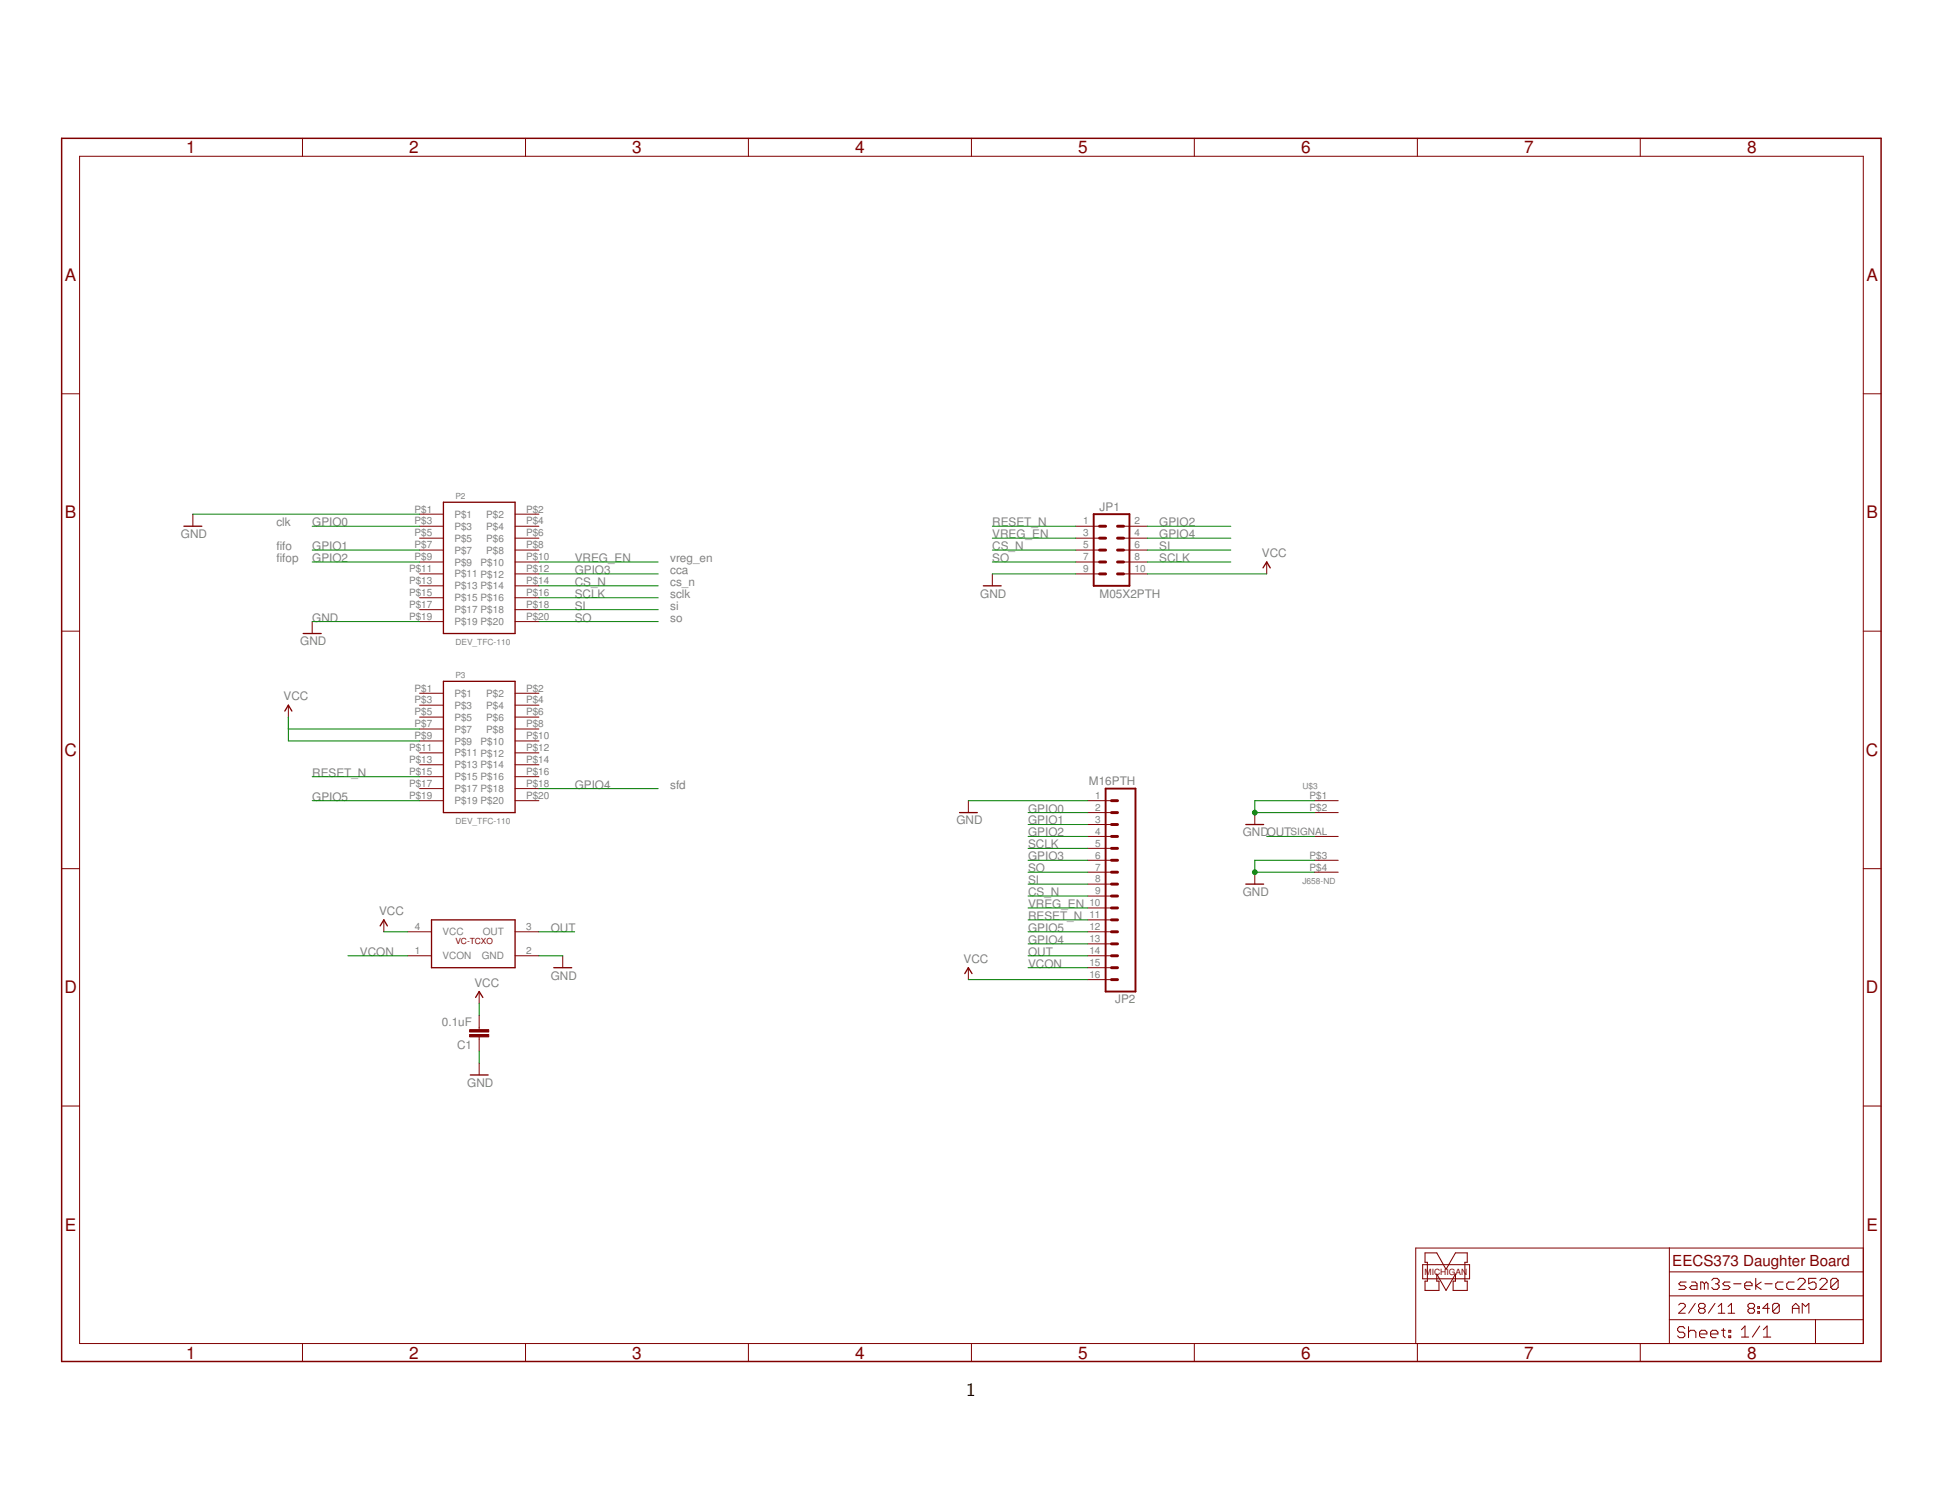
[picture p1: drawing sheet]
<svg xmlns="http://www.w3.org/2000/svg" width="279mm" height="216mm" viewBox="0 0 279 216" stroke-linecap="round" stroke-linejoin="round" font-family="sans-serif">
<g fill="none" stroke="#800000" stroke-width=".15">
<path d="M204.7 181.9h6.7v2h-6.7zM205 180.2h1.7l1.3 2.4 1.4-2.4h1.7v1.4h-.3v2.7h.3v1.3h-2v-1.3h.3v-1l-1.4 2.3-1.3-2.3v1h.3v1.3h-2v-1.3h.4v-2.7h-.4zM242.4 191.1l-.3-.3h-.5l-.2 .3v.2l.2 .3h.5l.3 .3v.3l-.3 .2h-.5l-.2-.2M242.6 184.4h-.8l-.3 .3 .3 .2h.5l.3 .3-.3 .3h-.8M242.9 191.6l.3-.3h.5l.3 .3v.8M242.9 190.8v1.6M243.4 184.4h.5l.3 .3v.8h-.8l-.3-.3 .3-.3h.8M244.5 191.9h1.1v-.3l-.3-.3h-.5l-.3 .3v.6l.3 .2h.5M245.2 184.7l-.2-.3h-.3v1.1M245.2 184.7v.8M245.2 184.7l.3-.3 .2 .3v.8M246.1 191.9h1.1v-.3l-.3-.3h-.5l-.3 .3v.6l.3 .2h.5"/>
<path d="M246.3 184.1l.2-.2h.6l.2 .2v.3l-.2 .3M246.8 184.7h.3M247.1 184.7l.2 .2v.3l-.2 .3h-.6l-.2-.3M247.7 191.3h.5M247.9 191.1v1.1l.3 .2M248.7 191.3h.3v.3h-.3zM248.7 192.2h.3v.2h-.3zM248.9 184.4h-.8l-.2 .3 .2 .2h.5l.3 .3-.3 .3h-.7M249.4 184.7h1.1M250.5 191.3l.6-.6v1.6M250.5 192.3h1.1M251 184.9h1.1v-.2l-.3-.3h-.5l-.3 .3v.5l.3 .3h.5"/>
<path d="M252.6 183.9v1.6M253.2 190.7l-1.1 1.6M253.4 184.4l-.8 .5 .8 .6M253.7 192.3h1.1M253.7 191.3l.5-.6v1.6M253.9 184.7h1.1M256.5 184.4h-.7l-.3 .3v.5l.3 .3h.7M258.1 184.4h-.8l-.2 .3v.5l.2 .3h.8M258.7 184.1l.2-.2h.5l.3 .2v.3l-1 1.1h1M261.3 183.9h-1.1v.8l.6-.3h.2l.3 .3v.5l-.3 .3h-.5l-.3-.3M261.8 184.1l.3-.2h.5l.3 .2v.3l-1.1 1.1h1.1M264.5 184.1v1.1l-.3 .3h-.5l-.3-.3"/>
<path d="M264.5 184.1l-.3-.2h-.5l-.3 .2v1.1M264.5 184.1l-1.1 1.1"/>
</g>
<g fill="none" stroke="#800000" stroke-width=".19">
<path d="M26.5 75.7h2.5M63.8 72.2h10.3v18.9h-10.3zM43.6 91.1h2.6M63.8 98h10.3v18.9h-10.3zM141.5 84.3h2.5M181.7 81.7l.5-.9 .6 .9M41 102.3l.5-.9 .5 .9M138 116.9h2.6M179.2 118.6h2.6M54.7 133.2l.5-.9 .5 .9M62.1 132.3h12v6.9h-12zM79.7 139.2h2.6"/>
<path d="M179.2 127.2h2.6M67.7 154.6h2.5M68.4 143.5l.5-.9 .6 .9M138.8 140l.5-.8 .5 .8"/>
</g>
<g fill="none" stroke="#800000" stroke-width=".14">
<path d="M43.5 19.9v2.6M75.6 19.9v2.6M107.7 19.9v2.6M139.8 19.9v2.6M171.8 19.9v2.6M203.9 19.9v2.6M236 19.9v2.6M11.5 22.5h256.6v170.8h-256.6zM8.9 56.6h2.6M268.1 56.6h2.5M27.7 74v1.7M60.4 74h3.4"/>
<path d="M60.4 75.7h3.4M60.4 77.4h3.4M60.4 79.1h3.4M74.1 74h3.4M74.1 75.7h3.4M74.1 77.4h3.4M74.1 79.1h3.4M154.8 75.7h3.4M154.8 77.4h3.4M154.8 79.1h3.4M161.6 75.7h3.5M161.6 77.4h3.5"/>
<path d="M161.6 79.1h3.5M8.9 90.8h2.6M44.9 89.4v1.7M60.4 80.8h3.4M60.4 82.5h3.4M60.4 84.3h3.4M60.4 86h3.4M60.4 87.7h3.4M60.4 89.4h3.4M60.4 99.7h3.4M74.1 80.8h3.4M74.1 82.5h3.4"/>
<path d="M74.1 84.3h3.4M74.1 86h3.4M74.1 87.7h3.4M74.1 89.4h3.4M74.1 99.7h3.4M142.8 82.5v1.8M154.8 80.8h3.4M154.8 82.5h3.4M161.6 80.8h3.5M161.6 82.5h3.5M182.2 80.8v1.7M268.1 90.8h2.5"/>
<path d="M41.5 101.4v1.7M60.4 101.4h3.4M60.4 103.1h3.4M60.4 104.9h3.4M60.4 106.6h3.4M60.4 108.3h3.4M60.4 110h3.4M60.4 111.7h3.4M60.4 113.4h3.4M60.4 115.2h3.4M74.1 101.4h3.4M74.1 103.1h3.4"/>
<path d="M74.1 104.9h3.4M74.1 106.6h3.4M74.1 108.3h3.4M74.1 110h3.4M74.1 111.7h3.4M74.1 113.4h3.4M74.1 115.2h3.4M139.3 115.2v1.7M156.5 115.2h3.4M156.5 116.9h3.4M156.5 118.6h3.4M180.5 116.9v1.7"/>
<path d="M189.1 115.2h3.4M189.1 116.9h3.4M8.9 124.9h2.6M55.2 132.3v1.7M58.7 137.5h3.4M58.7 134h3.4M74.1 137.5h3.4M74.1 134h3.4M81 137.5v1.7M139.3 139.2v1.7M156.5 137.5h3.4M156.5 134h3.4"/>
<path d="M156.5 120.3h3.4M156.5 122h3.4M156.5 123.7h3.4M156.5 125.5h3.4M156.5 127.2h3.4M156.5 128.9h3.4M156.5 130.6h3.4M156.5 132.3h3.4M156.5 135.8h3.4M156.5 139.2h3.4M180.5 125.5v1.7M189.1 120.3h3.4"/>
<path d="M189.1 123.7h3.4M189.1 125.5h3.4M268.1 124.9h2.5M8.9 159.1h2.6M68.9 142.6v1.7M68.9 146v2.1M68.9 149.1v2.1M68.9 152.9v1.7M156.5 140.9h3.4M268.1 159.1h2.5M240.2 179.5v13.8M268.1 179.5h-64.4v13.8"/>
<path d="M43.5 193.3v2.5M75.6 193.3v2.5M107.7 193.3v2.5M139.8 193.3v2.5M171.8 193.3v2.5M203.9 193.3v2.5M236 193.3v2.5M240.2 189.8h27.9M240.2 186.4h27.9M240.2 182.9h27.9M241.5 187.7l.3-.2h.4l.3 .2v.2l-1 1h1M243.9 187.5l-.9 1.4"/>
<path d="M244.6 188.2l-.2 .2v.3l.2 .2h.5l.2-.2v-.3l-.2-.2M244.6 188.2l-.2-.3v-.2l.2-.2h.5l.2 .2v.2l-.2 .3M244.6 188.2h.5M246.7 187.5l-.9 1.4M247.2 188.9h1M247.2 187.9l.5-.4v1.4M248.6 188.9h1M248.6 187.9l.5-.4v1.4M251.7 188.2l-.2 .2v.3l.2 .2h.5l.2-.2v-.3l-.2-.2M251.7 188.2l-.2-.3v-.2l.2-.2h.5l.2 .2v.2l-.2 .3M251.7 188.2h.5M252.9 188.7h.2v.2h-.2z"/>
<path d="M252.9 187.9h.2v.3h-.2zM254.6 188.2h-1l.7-.7v1.4M256 187.7v1l-.2 .2h-.5l-.3-.2M256 187.7l-.2-.2h-.5l-.3 .2v1M256 187.7l-1 1M257.9 188.2h.9M257.9 188.9v-1l.5-.4 .4 .4v1M259.3 188.9v-1.4l.5 .4 .4-.4v1.4M261.2 189.8v3.5"/>
</g>
<path d="M8.9 19.9h261.7v175.9h-261.7z" fill="none" stroke="#800000" stroke-width=".21"/>
<path d="M157.4 74h5.1v10.3h-5.1zM159.1 113.4h4.3v29.2h-4.3z" fill="none" stroke="#800000" stroke-width=".28"/>
<g fill="none" stroke="#800000" stroke-width=".42">
<path d="M158.2 79.1h.9M158.2 75.7h.9M158.2 77.4h.9M160.8 79.1h.8M160.8 75.7h.8M160.8 77.4h.8M158.2 80.8h.9M158.2 82.5h.9M160.8 80.8h.8M160.8 82.5h.8M159.9 118.6h.9M159.9 116.9h.9"/>
<path d="M159.9 115.2h.9M159.9 122h.9M159.9 120.3h.9M159.9 123.7h.9M159.9 125.5h.9M159.9 127.2h.9M159.9 128.9h.9M159.9 130.6h.9M159.9 132.3h.9M159.9 134h.9M159.9 135.8h.9M159.9 137.5h.9"/>
<path d="M159.9 139.2h.9M159.9 140.9h.9"/>
</g>
<g fill="#800000" stroke="#800000" stroke-width=".14">
<path d="M67.6 148.1h2.7v.3h-2.7z"/>
<path d="M67.6 148.8h2.7v.3h-2.7z"/>
</g>
<g fill="none" stroke="#008000" stroke-width=".14">
<path d="M27.7 74h32.7M44.9 75.7h15.5M44.9 79.1h15.5M142.8 75.7h12M142.8 79.1h12M142.8 77.4h12M165.1 75.7h12M165.1 79.1h12M165.1 77.4h12M44.9 80.8h15.5M44.9 89.4h15.5M77.5 80.8h17.2"/>
<path d="M77.5 82.5h17.2M77.5 89.4h17.2M77.5 87.7h17.2M77.5 86h17.2M77.5 84.3h17.2M142.8 80.8h12M142.8 82.5h12M165.1 80.8h12M165.1 82.5h17.1M41.5 104.9h18.9M41.5 103.1v3.5h18.9M44.9 115.2h15.5"/>
<path d="M44.9 111.7h15.5M77.5 113.4h17.2M147.9 116.9h8.6M147.9 118.6h8.6M147.9 120.3h8.6M147.9 123.7h8.6M147.9 134h8.6M147.9 130.6h8.6M147.9 132.3h8.6M147.9 135.8h8.6M147.9 125.5h8.6M147.9 127.2h8.6"/>
<path d="M147.9 122h8.6M147.9 128.9h8.6M68.9 144.3v1.7M68.9 151.2v1.7"/>
</g>
<path d="M139.3 115.2h17.2M189.1 115.2h-8.6v1.7h8.6M50.1 137.5h8.6M55.2 134h3.5M77.5 137.5h3.5M77.5 134h5.2M147.9 137.5h8.6M147.9 139.2h8.6M182.2 120.3h6.9M189.1 123.7h-8.6v1.8h8.6M139.3 140.9h17.2" fill="none" stroke="#008000" stroke-width=".15"/>
<g fill="#008000" stroke="#008000" stroke-width=".14">
<circle cx="180.5" cy="116.9" r=".34"/>
<circle cx="180.5" cy="125.5" r=".34"/>
</g>
<text font-size="2.7" x="139" y="200.9">1</text>
<g font-size="2.5" fill="#800000">
<text x="26.8" y="22.1">1</text>
<text x="58.9" y="22.1">2</text>
<text x="91" y="22.1">3</text>
<text x="123" y="22.1">4</text>
<text x="155.1" y="22.1">5</text>
<text x="187.2" y="22.1">6</text>
<text x="219.3" y="22.1">7</text>
<text x="251.4" y="22.1">8</text>
<text x="9.3" y="40.4">A</text>
<text x="268.5" y="40.4">A</text>
<text x="9.3" y="74.6">B</text>
<text x="268.5" y="74.6">B</text>
<text x="9.3" y="108.7">C</text>
<text x="268.5" y="108.7">C</text>
<text x="9.3" y="142.9">D</text>
<text x="268.5" y="142.9">D</text>
<text x="9.3" y="177">E</text>
<text x="268.5" y="177">E</text>
<text x="26.8" y="195.4">1</text>
<text x="58.9" y="195.4">2</text>
<text x="91" y="195.4">3</text>
<text x="123" y="195.4">4</text>
<text x="155.1" y="195.4">5</text>
<text x="187.2" y="195.4">6</text>
<text x="219.3" y="195.4">7</text>
<text x="251.4" y="195.4">8</text>
</g>
<text font-size="2.2" fill="#800000" x="240.6" y="182.1">EECS373 Daughter Board</text>
<g font-size="1.7" fill="#808080">
<text x="26" y="77.4">GND</text>
<text x="39.8" y="75.7">clk</text>
<text x="44.9" y="75.7">GPIO0</text>
<text x="142.8" y="77.4">VREG_EN</text>
<text x="142.8" y="75.7">RESET_N</text>
<text x="158.2" y="73.5">JP1</text>
<text x="166.8" y="75.7">GPIO2</text>
<text x="166.8" y="77.4">GPIO4</text>
<text x="39.8" y="79.1">fifo</text>
<text x="39.8" y="80.8">fifop</text>
<text x="44.9" y="79.1">GPIO1</text>
<text x="44.9" y="80.8">GPIO2</text>
<text x="82.7" y="82.5">GPIO3</text>
<text x="82.7" y="80.8">VREG_EN</text>
<text x="96.4" y="80.8">vreg_en</text>
<text x="96.4" y="82.5">cca</text>
<text x="142.8" y="80.8">SO</text>
<text x="142.8" y="79.1">CS_N</text>
<text x="166.8" y="79.1">SI</text>
<text x="166.8" y="80.8">SCLK</text>
<text x="181.6" y="80.1">VCC</text>
<text x="44.9" y="89.4">GND</text>
<text x="82.7" y="89.4">SO</text>
<text x="82.7" y="87.7">SI</text>
<text x="82.7" y="86">SCLK</text>
<text x="82.7" y="84.3">CS_N</text>
<text x="96.4" y="84.3">cs_n</text>
<text x="96.4" y="86">sclk</text>
<text x="96.4" y="87.7">si</text>
<text x="96.4" y="89.4">so</text>
<text x="141" y="86">GND</text>
<text x="158.2" y="86">M05X2PTH</text>
<text x="43.2" y="92.8">GND</text>
<text x="40.8" y="100.7">VCC</text>
<text x="44.9" y="111.7">RESET_N</text>
<text x="82.7" y="113.4">GPIO4</text>
<text x="96.4" y="113.4">sfd</text>
<text x="156.7" y="112.9">M16PTH</text>
<text x="44.9" y="115.2">GPIO5</text>
<text x="137.6" y="118.6">GND</text>
<text x="147.9" y="116.9">GPIO0</text>
<text x="147.9" y="118.6">GPIO1</text>
<text x="147.9" y="120.3">GPIO2</text>
<text x="147.9" y="123.7">GPIO3</text>
<text x="147.9" y="125.5">SO</text>
<text x="147.9" y="122">SCLK</text>
<text x="178.8" y="120.3">GNDOUT</text>
<text x="54.5" y="131.6">VCC</text>
<text x="147.9" y="130.6">VREG_EN</text>
<text x="147.9" y="127.2">SI</text>
<text x="147.9" y="128.9">CS_N</text>
<text x="178.8" y="128.9">GND</text>
<text x="51.8" y="137.5">VCON</text>
<text x="79.2" y="134">OUT</text>
<text x="147.9" y="134">GPIO5</text>
<text x="147.9" y="132.3">RESET_N</text>
<text x="147.9" y="135.8">GPIO4</text>
<text x="147.9" y="137.5">OUT</text>
<text x="68.3" y="141.9">VCC</text>
<text x="79.2" y="140.9">GND</text>
<text x="138.6" y="138.5">VCC</text>
<text x="147.9" y="139.2">VCON</text>
<text x="63.6" y="147.5">0.1uF</text>
<text x="160.4" y="144.3">JP2</text>
<text x="65.8" y="150.9">C1</text>
<text x="67.2" y="156.3">GND</text>
</g>
<g font-size="1.4" fill="#808080">
<text x="59.7" y="73.7">P$1</text>
<text x="59.7" y="75.4">P$3</text>
<text x="59.7" y="77.2">P$5</text>
<text x="65.4" y="74.5">P$1</text>
<text x="65.4" y="76.2">P$3</text>
<text x="65.4" y="77.9">P$5</text>
<text x="70" y="74.5">P$2</text>
<text x="70" y="76.2">P$4</text>
<text x="70" y="77.9">P$6</text>
<text x="75.7" y="73.7">P$2</text>
<text x="75.7" y="75.4">P$4</text>
<text x="75.7" y="77.2">P$6</text>
<text x="155.8" y="77.2">3</text>
<text x="155.8" y="75.4">1</text>
<text x="163.2" y="77.2">4</text>
<text x="163.2" y="75.4">2</text>
<text x="58.9" y="82.3">P$11</text>
<text x="59.7" y="78.9">P$7</text>
<text x="59.7" y="80.6">P$9</text>
<text x="65.4" y="79.6">P$7</text>
<text x="65.4" y="81.3">P$9</text>
<text x="65.4" y="83.1">P$11 P$12</text>
<text x="69.2" y="81.4">P$10</text>
<text x="70" y="79.6">P$8</text>
<text x="75.7" y="78.9">P$8</text>
<text x="75.7" y="80.6">P$10</text>
<text x="75.7" y="82.3">P$12</text>
<text x="155.8" y="82.3">9</text>
<text x="155.8" y="80.6">7</text>
<text x="155.8" y="78.9">5</text>
<text x="163.2" y="82.3">10</text>
<text x="163.2" y="80.6">8</text>
<text x="163.2" y="78.9">6</text>
<text x="58.9" y="84">P$13</text>
<text x="58.9" y="85.7">P$15</text>
<text x="58.9" y="87.5">P$17</text>
<text x="58.9" y="89.2">P$19</text>
<text x="65.4" y="84.8">P$13 P$14</text>
<text x="65.4" y="86.5">P$15 P$16</text>
<text x="65.4" y="88.2">P$17 P$18</text>
<text x="65.4" y="89.9">P$19 P$20</text>
<text x="75.7" y="84">P$14</text>
<text x="75.7" y="85.7">P$16</text>
<text x="75.7" y="87.5">P$18</text>
<text x="75.7" y="89.2">P$20</text>
<text x="59.7" y="99.5">P$1</text>
<text x="59.7" y="101.2">P$3</text>
<text x="65.4" y="100.2">P$1</text>
<text x="65.4" y="101.9">P$3</text>
<text x="70" y="100.2">P$2</text>
<text x="70" y="101.9">P$4</text>
<text x="75.7" y="99.5">P$2</text>
<text x="75.7" y="101.2">P$4</text>
<text x="59.7" y="102.9">P$5</text>
<text x="59.7" y="104.6">P$7</text>
<text x="59.7" y="106.3">P$9</text>
<text x="65.4" y="103.7">P$5</text>
<text x="65.4" y="105.4">P$7</text>
<text x="65.4" y="107.1">P$9</text>
<text x="69.2" y="107.1">P$10</text>
<text x="70" y="103.7">P$6</text>
<text x="70" y="105.4">P$8</text>
<text x="75.7" y="102.9">P$6</text>
<text x="75.7" y="104.6">P$8</text>
<text x="75.7" y="106.3">P$10</text>
<text x="58.9" y="108.1">P$11</text>
<text x="58.9" y="109.8">P$13</text>
<text x="58.9" y="111.5">P$15</text>
<text x="58.9" y="113.2">P$17</text>
<text x="65.4" y="108.8">P$11 P$12</text>
<text x="65.4" y="110.5">P$13 P$14</text>
<text x="65.4" y="112.2">P$15 P$16</text>
<text x="65.4" y="114">P$17 P$18</text>
<text x="75.7" y="108.1">P$12</text>
<text x="75.7" y="109.8">P$14</text>
<text x="75.7" y="111.5">P$16</text>
<text x="75.7" y="113.2">P$18</text>
<text x="58.9" y="114.9">P$19</text>
<text x="65.4" y="115.7">P$19 P$20</text>
<text x="75.7" y="114.9">P$20</text>
<text x="157.5" y="114.9">1</text>
<text x="157.5" y="116.6">2</text>
<text x="157.5" y="118.4">3</text>
<text x="188.4" y="114.9">P$1</text>
<text x="188.4" y="116.6">P$2</text>
<text x="157.5" y="120.1">4</text>
<text x="157.5" y="121.8">5</text>
<text x="157.5" y="123.5">6</text>
<text x="157.5" y="125.2">7</text>
<text x="185.7" y="120.1">SIGNAL</text>
<text x="188.4" y="123.5">P$3</text>
<text x="188.4" y="125.2">P$4</text>
<text x="156.7" y="130.4">10</text>
<text x="157.5" y="126.9">8</text>
<text x="157.5" y="128.6">9</text>
<text x="59.7" y="137.2">1</text>
<text x="59.7" y="133.8">4</text>
<text x="63.7" y="138">VCON</text>
<text x="63.7" y="134.6">VCC</text>
<text x="69.3" y="138">GND</text>
<text x="69.5" y="134.6">OUT</text>
<text x="75.7" y="137.2">2</text>
<text x="75.7" y="133.8">3</text>
<text x="156.7" y="132.1">11</text>
<text x="156.7" y="133.8">12</text>
<text x="156.7" y="135.5">13</text>
<text x="156.7" y="137.2">14</text>
<text x="156.7" y="138.9">15</text>
<text x="156.7" y="140.7">16</text>
</g>
<g font-size="1.2" fill="#808080">
<text x="65.5" y="71.7">P2</text>
<text x="65.5" y="92.8">DEV_TFC-110</text>
<text x="65.5" y="97.5">P3</text>
<text x="187.4" y="113.4">U$3</text>
<text x="65.5" y="118.6">DEV_TFC-110</text>
<text x="187.4" y="127.2">J658-ND</text>
</g>
<g font-size="1.2" fill="#800000">
<text x="65.5" y="135.8">VC-TCXO</text>
<text x="205" y="183.4">MICHIGAN</text>
</g>
</svg>
